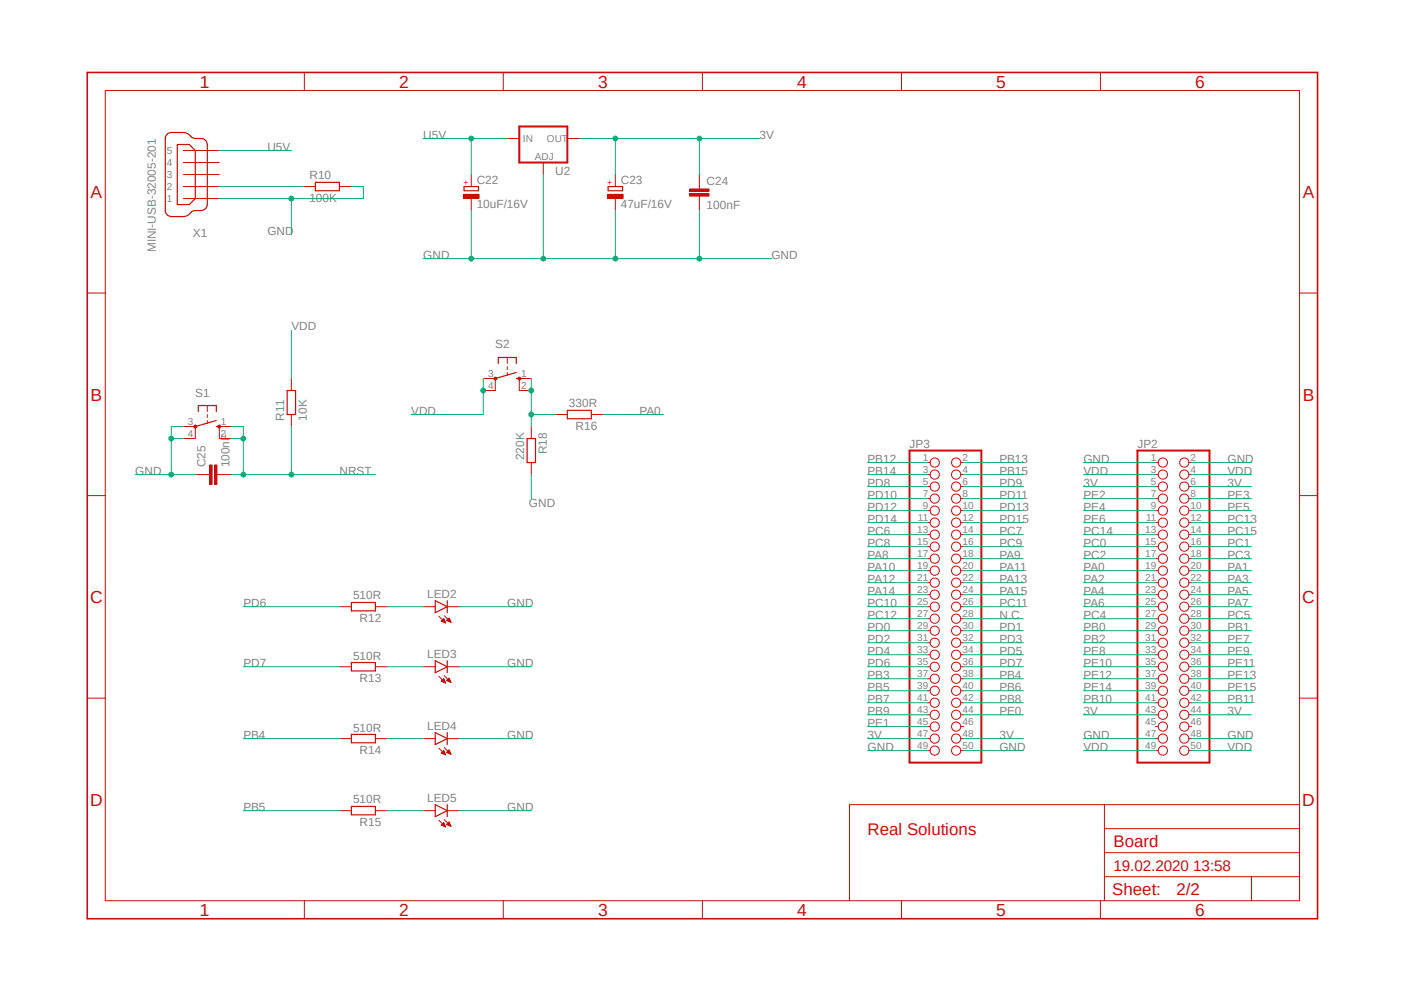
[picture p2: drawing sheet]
<svg xmlns="http://www.w3.org/2000/svg" width="297mm" height="210mm" viewBox="0 0 297 210" stroke-linecap="round" stroke-linejoin="round" font-family="sans-serif">
<path d="M17.9 15l261.2 179.9M279.1 15l-261.2 179.9" fill="none" stroke="#fff" stroke-width=".21"/>
<g fill="none" stroke="#c90d0c" stroke-width=".21">
<path d="M22.3 19.1h252.6v171.4h-252.6zM64.4 15.3v3.8M106.5 15.3v3.8M148.6 15.3v3.8M190.7 15.3v3.8M232.8 15.3v3.8M38.8 39.5h7.6M38.8 36.9h7.6M38.8 34.4h7.6M38.8 31.8h7.6M64.2 39.5h2.5M71.8 39.5h2.5"/>
<path d="M107.3 29.3h2.6M114.9 34.4v2.5M120 29.3h2.6M38.8 42h7.6M18.5 62h3.8M274.9 62h3.8M18.5 104.8h3.8M274.9 104.8h3.8M18.5 147.7h3.8M274.9 147.7h3.8M233.6 170.2v20.3M233.6 175.3h41.3"/>
<path d="M274.9 170.2h-95.2v20.3M64.4 190.5v3.8M106.5 190.5v3.8M148.6 190.5v3.8M190.7 190.5v3.8M232.8 190.5v3.8M233.6 185.4h41.3M233.6 180.3h41.3M264.8 185.4v5.1"/>
</g>
<path d="M18.5 15.3h260.2v179h-260.2z" fill="none" stroke="#c90d0c" stroke-width=".34"/>
<path d="M35.2 28.5l.7-.4 2.9-.1a2.27 2.27 0 0 1 1.8 1 4.2 4.2 0 0 0 2.4 .3 1.31 1.31 0 0 1 .9 1.3v12.7a1.34 1.34 0 0 1-1.3 1.2h-1.3a1.47 1.47 0 0 0-1.3 .8l-.8 .5h-3a1.27 1.27 0 0 1-1.2-1.3v-15.2zM37.5 30.6h2.5l1.3 1.2v10.2l-1.3 1.3h-2.5zM66.7 38.6h5.1v1.7h-5.1zM98.2 39.5h3v.8h-3z" fill="none" stroke="#c90d0c" stroke-width=".25"/>
<path d="M109.9 26.8h10.1v7.6h-10.1z" fill="none" stroke="#c90d0c" stroke-width=".42"/>
<path d="M98 41.1h3.3v.9h-3.3z" fill-rule="evenodd" fill="#c90d0c"/>
<path d="M99.7 36.9v2.6M98 41.1h3.3v.9h-3.3zM99.7 42v2.5" fill="none" stroke="#c90d0c" stroke-width=".21"/>
<path d="M128.7 39.5h3v.8h-3z" fill="none" stroke="#c90d0c" stroke-width=".25"/>
<path d="M128.5 41.1h3.3v.9h-3.3z" fill-rule="evenodd" fill="#c90d0c"/>
<path d="M130.2 36.9v2.6M148 39.5v.5M128.5 41.1h3.3v.9h-3.3zM130.2 42v2.5M148 41.5v.5" fill="none" stroke="#c90d0c" stroke-width=".21"/>
<path d="M145.9 41h4.1v.5h-4.1z" fill-rule="evenodd" fill="#c90d0c"/>
<path d="M145.9 41h4.1v.5h-4.1z" fill="none" stroke="#c90d0c" stroke-width=".21"/>
<path d="M145.9 40h4.1v.5h-4.1z" fill-rule="evenodd" fill="#c90d0c"/>
<path d="M145.9 40h4.1v.5h-4.1zM148 36.9v2.6M148 42v2.5M43.9 100.4h.5M45.9 100.4h.5" fill="none" stroke="#c90d0c" stroke-width=".21"/>
<path d="M45.4 98.3h.5v4.1h-.5z" fill-rule="evenodd" fill="#c90d0c"/>
<path d="M45.4 98.3h.5v4.1h-.5z" fill="none" stroke="#c90d0c" stroke-width=".21"/>
<path d="M44.4 98.3h.5v4.1h-.5z" fill-rule="evenodd" fill="#c90d0c"/>
<path d="M41.3 90.2v2.6M43.9 85.8v1.2M43.9 87.7v.6M43.9 88.9v.7M44.4 98.3h.5v4.1h-.5zM46.4 90.2v2.6M41.3 100.4h2.6M46.4 100.4h2.5" fill="none" stroke="#c90d0c" stroke-width=".21"/>
<path d="M42 87v-1.2h3.8v1.2M45.8 90.2h.6M45.8 88.9l-4.5 1.3" fill="none" stroke="#c90d0c" stroke-width=".25"/>
<path d="M41.1 90l.2-.1 .2 .1 .2 .2-.2 .3h-.4z" fill-rule="evenodd" fill="#c90d0c"/>
<path d="M41.1 90l.2-.1 .2 .1 .2 .2-.2 .3h-.4z" fill="none" stroke="#c90d0c" stroke-width=".21"/>
<path d="M46.1 90l.3-.1 .2 .1 .1 .2-.1 .3h-.5z" fill-rule="evenodd" fill="#c90d0c"/>
<g fill="none" stroke="#c90d0c" stroke-width=".21">
<path d="M107.3 75.6v1.3M107.3 77.5v.6M107.3 78.8v.6M38.8 90.2h2.5M38.8 92.8h2.5M46.1 90l.3-.1 .2 .1 .1 .2-.1 .3h-.5zM46.4 90.2h2.5M46.4 92.8h2.5M61.6 80.1v2.5M61.6 87.7v2.5M104.8 80.1v2.5M109.9 80.1v2.5"/>
<path d="M196.2 97.8h.6M203.2 97.8h.6M244.4 97.8h.6M251.5 97.8h.6M196.2 100.4h.6M196.2 102.9h.6M196.2 105.5h.6M196.2 108h.6M196.2 110.5h.6M196.2 113.1h.6M196.2 115.6h.6M196.2 118.2h.6"/>
<path d="M203.2 100.4h.6M203.2 102.9h.6M203.2 105.5h.6M203.2 108h.6M203.2 110.5h.6M203.2 113.1h.6M203.2 115.6h.6M203.2 118.2h.6M244.4 100.4h.6M244.4 102.9h.6M244.4 105.5h.6M244.4 108h.6"/>
<path d="M244.4 110.5h.6M244.4 113.1h.6M244.4 115.6h.6M244.4 118.2h.6M251.5 100.4h.6M251.5 102.9h.6M251.5 105.5h.6M251.5 108h.6M251.5 110.5h.6M251.5 113.1h.6M251.5 115.6h.6M251.5 118.2h.6"/>
<path d="M71.8 128.3h2.5M79.4 128.3h2.5M89.5 128.3h2.6M92.8 130.3l1.4 1.4M93.4 131.3h.7M93.5 131.2h.5M93.5 131.4h.6M93.6 131.1h.4M93.7 131.5h.4M93.7 131h.2M93.8 130.9h.1M93.9 130.9l.3 .8-.9-.3z"/>
<path d="M93.9 131.6h.3M94 130.2l1.4 1.4M94.1 131.7h.1M94.5 131.2l.9 .4M94.5 131.2l.5-.5 .4 .9M94.5 131.2h.7M94.6 131.1h.6M94.6 128.3h2.6M94.7 131.1h.5M94.7 131.3h.6M94.7 131h.4M94.8 130.9h.3"/>
<path d="M95 131.4h.3M95 130.8h.1M95.2 131.5h.1M95.4 131.6h.1M196.2 120.7h.6M196.2 123.2h.6M196.2 125.8h.6M196.2 128.3h.6M196.2 130.9h.6M196.2 133.4h.6M196.2 135.9h.6M196.2 138.5h.6"/>
<path d="M203.2 120.7h.6M203.2 123.2h.6M203.2 125.8h.6M203.2 128.3h.6M203.2 130.9h.6M203.2 133.4h.6M203.2 135.9h.6M203.2 138.5h.6M244.4 120.7h.6M244.4 123.2h.6M244.4 125.8h.6M244.4 128.3h.6"/>
<path d="M244.4 130.9h.6M244.4 133.4h.6M244.4 135.9h.6M244.4 138.5h.6M251.5 120.7h.6M251.5 123.2h.6M251.5 125.8h.6M251.5 128.3h.6M251.5 130.9h.6M251.5 133.4h.6M251.5 135.9h.6M251.5 138.5h.6"/>
<path d="M71.8 141h2.5M71.8 156.2h2.5M79.4 141h2.5M79.4 156.2h2.5M89.5 141h2.6M89.5 156.2h2.6M92.8 143l1.4 1.4M92.8 158.2l1.4 1.4M93.3 144.1l.6-.5 .3 .8zM93.3 159.3l.6-.6 .3 .9zM93.4 144h.7M93.4 159.3h.7"/>
<path d="M93.4 159.2h.7M93.5 143.9h.5M93.5 144.1h.6M93.5 159.1h.5M93.6 143.8h.4M93.6 159h.4M93.6 159.4h.5M93.7 159h.2M93.7 144.2h.4M93.7 143.7h.2M93.8 158.9h.1M93.8 143.6h.1"/>
<path d="M93.9 159.5h.3M93.9 158.8h.1M93.9 144.3h.3M94 142.9l1.4 1.5M94 158.1l1.4 1.4M94.1 159.6h.1M94.1 144.4h.1M94.5 143.9l.5-.5 .4 .9zM94.5 159.1l.9 .4M94.5 159.1l.5-.5 .4 .9M94.5 159.1h.7M94.6 143.9h.6"/>
<path d="M94.6 143.8h.6M94.6 141h2.6M94.6 156.2h2.6M94.6 159h.6M94.7 143.8h.5M94.7 159.2h.5M94.7 159h.5M94.7 143.7h.4M94.8 144h.5M94.8 158.9h.3M94.8 143.6h.3M94.9 159.3h.4"/>
<path d="M94.9 158.8h.2M94.9 143.5h.1M95 144.1h.3M95 158.7h.1M95.1 159.4h.2M95.2 144.2h.1M95.3 159.5h.1M196.2 141h.6M196.2 143.6h.6M196.2 146.1h.6M196.2 148.6h.6M196.2 151.2h.6"/>
<path d="M196.2 153.7h.6M196.2 156.2h.6M196.2 158.7h.6M203.2 141h.6M203.2 143.6h.6M203.2 146.1h.6M203.2 148.6h.6M203.2 151.2h.6M203.2 153.7h.6M203.2 156.2h.6M203.2 158.7h.6M244.4 141h.6"/>
<path d="M244.4 143.6h.6M244.4 146.1h.6M244.4 148.6h.6M244.4 151.2h.6M244.4 153.7h.6M244.4 156.2h.6M244.4 158.7h.6M251.5 141h.6M251.5 143.6h.6M251.5 146.1h.6M251.5 148.6h.6M251.5 151.2h.6"/>
<path d="M251.5 153.7h.6M251.5 156.2h.6M251.5 158.7h.6M71.8 171.4h2.5M79.4 171.4h2.5M89.5 171.4h2.6M92.8 173.5l1.4 1.4M93.4 174.5h.7M93.5 174.4h.6M93.6 174.6h.5M93.6 174.3h.4M93.6 174.2h.4"/>
<path d="M93.7 174.2h.2M93.8 174.7h.3M93.8 174.1h.1M93.9 174l.3 .9-.9-.4zM94 173.4l1.4 1.4M94 174.8h.2M94.2 174.8h.1M94.6 174.4h.6M94.6 174.3h.6M94.6 171.4h2.6M94.7 174.2h.5M94.7 174.2h.4"/>
<path d="M94.8 174.5h.5M94.8 174.1h.3M94.9 173.9h.1M95 174.6h.3M95 173.9l-.5 .5 .9 .4M95 173.9l.4 .9M95 173.9h.1M95.2 174.7h.2"/>
<circle cx="197.7" cy="97.8" r=".98"/>
<circle cx="202.3" cy="97.8" r=".98"/>
<circle cx="246" cy="97.8" r=".98"/>
<circle cx="250.5" cy="97.8" r=".98"/>
<circle cx="197.7" cy="105.5" r=".98"/>
<circle cx="197.7" cy="100.4" r=".98"/>
<circle cx="197.7" cy="118.2" r=".98"/>
<circle cx="197.7" cy="115.6" r=".98"/>
<circle cx="197.7" cy="102.9" r=".98"/>
<circle cx="197.7" cy="113.1" r=".98"/>
<circle cx="197.7" cy="110.5" r=".98"/>
<circle cx="197.7" cy="108" r=".98"/>
<circle cx="202.3" cy="113.1" r=".98"/>
<circle cx="202.3" cy="108" r=".98"/>
<circle cx="202.3" cy="115.6" r=".98"/>
<circle cx="202.3" cy="102.9" r=".98"/>
<circle cx="202.3" cy="105.5" r=".98"/>
<circle cx="202.3" cy="110.5" r=".98"/>
<circle cx="202.3" cy="118.2" r=".98"/>
<circle cx="202.3" cy="100.4" r=".98"/>
<circle cx="246" cy="105.5" r=".98"/>
<circle cx="246" cy="115.6" r=".98"/>
<circle cx="246" cy="113.1" r=".98"/>
<circle cx="246" cy="110.5" r=".98"/>
<circle cx="246" cy="102.9" r=".98"/>
<circle cx="246" cy="118.2" r=".98"/>
<circle cx="246" cy="108" r=".98"/>
<circle cx="246" cy="100.4" r=".98"/>
<circle cx="250.5" cy="110.5" r=".98"/>
<circle cx="250.5" cy="118.2" r=".98"/>
<circle cx="250.5" cy="102.9" r=".98"/>
<circle cx="250.5" cy="113.1" r=".98"/>
<circle cx="250.5" cy="115.6" r=".98"/>
<circle cx="250.5" cy="100.4" r=".98"/>
<circle cx="250.5" cy="105.5" r=".98"/>
<circle cx="250.5" cy="108" r=".98"/>
<circle cx="197.7" cy="135.9" r=".98"/>
<circle cx="197.7" cy="138.5" r=".98"/>
<circle cx="197.7" cy="130.9" r=".98"/>
<circle cx="197.7" cy="120.7" r=".98"/>
<circle cx="197.7" cy="125.8" r=".98"/>
<circle cx="197.7" cy="133.4" r=".98"/>
<circle cx="197.7" cy="128.3" r=".98"/>
<circle cx="197.7" cy="123.2" r=".98"/>
<circle cx="202.3" cy="133.4" r=".98"/>
<circle cx="202.3" cy="125.8" r=".98"/>
<circle cx="202.3" cy="138.5" r=".98"/>
<circle cx="202.3" cy="130.9" r=".98"/>
<circle cx="202.3" cy="135.9" r=".98"/>
<circle cx="202.3" cy="120.7" r=".98"/>
<circle cx="202.3" cy="128.3" r=".98"/>
<circle cx="202.3" cy="123.2" r=".98"/>
<circle cx="246" cy="120.7" r=".98"/>
<circle cx="246" cy="125.8" r=".98"/>
<circle cx="246" cy="133.4" r=".98"/>
<circle cx="246" cy="128.3" r=".98"/>
<circle cx="246" cy="130.9" r=".98"/>
<circle cx="246" cy="123.2" r=".98"/>
<circle cx="246" cy="135.9" r=".98"/>
<circle cx="246" cy="138.5" r=".98"/>
<circle cx="250.5" cy="133.4" r=".98"/>
<circle cx="250.5" cy="138.5" r=".98"/>
<circle cx="250.5" cy="120.7" r=".98"/>
<circle cx="250.5" cy="123.2" r=".98"/>
<circle cx="250.5" cy="125.8" r=".98"/>
<circle cx="250.5" cy="128.3" r=".98"/>
<circle cx="250.5" cy="130.9" r=".98"/>
<circle cx="250.5" cy="135.9" r=".98"/>
<circle cx="197.7" cy="151.2" r=".98"/>
<circle cx="197.7" cy="141" r=".98"/>
<circle cx="197.7" cy="148.6" r=".98"/>
<circle cx="197.7" cy="143.6" r=".98"/>
<circle cx="197.7" cy="146.1" r=".98"/>
<circle cx="197.7" cy="153.7" r=".98"/>
<circle cx="197.7" cy="156.2" r=".98"/>
<circle cx="197.7" cy="158.7" r=".98"/>
<circle cx="202.3" cy="156.2" r=".98"/>
<circle cx="202.3" cy="148.6" r=".98"/>
<circle cx="202.3" cy="153.7" r=".98"/>
<circle cx="202.3" cy="158.7" r=".98"/>
<circle cx="202.3" cy="141" r=".98"/>
<circle cx="202.3" cy="143.6" r=".98"/>
<circle cx="202.3" cy="146.1" r=".98"/>
<circle cx="202.3" cy="151.2" r=".98"/>
<circle cx="246" cy="151.2" r=".98"/>
<circle cx="246" cy="156.2" r=".98"/>
<circle cx="246" cy="148.6" r=".98"/>
<circle cx="246" cy="153.7" r=".98"/>
<circle cx="246" cy="158.7" r=".98"/>
<circle cx="246" cy="141" r=".98"/>
<circle cx="246" cy="143.6" r=".98"/>
<circle cx="246" cy="146.1" r=".98"/>
<circle cx="250.5" cy="148.6" r=".98"/>
<circle cx="250.5" cy="153.7" r=".98"/>
<circle cx="250.5" cy="156.2" r=".98"/>
<circle cx="250.5" cy="158.7" r=".98"/>
<circle cx="250.5" cy="141" r=".98"/>
<circle cx="250.5" cy="143.6" r=".98"/>
<circle cx="250.5" cy="151.2" r=".98"/>
<circle cx="250.5" cy="146.1" r=".98"/>
</g>
<g fill="none" stroke="#c90d0c" stroke-width=".25">
<path d="M105.4 76.9v-1.3h3.8v1.3M109.2 78.8l-4.4 1.3M60.7 82.6h1.8v5.1h-1.8zM109.2 80.1h.7M74.3 127.4h5.1v1.8h-5.1zM92.1 127l2.5 1.3-2.5 1.3zM92.1 139.7l2.5 1.3-2.5 1.3zM94.6 127v2.6M94.6 139.7v2.6M74.3 140.1h5.1v1.8h-5.1zM74.3 155.3h5.1v1.8h-5.1zM92.1 154.9l2.5 1.3-2.5 1.3z"/>
<path d="M94.6 154.9v2.6M74.3 170.6h5.1v1.7h-5.1zM92.1 170.2l2.5 1.2-2.5 1.3zM94.6 170.2v2.5"/>
</g>
<path d="M192.4 95.3h15.2v66h-15.2zM240.6 95.3h15.3v66h-15.3z" fill="none" stroke="#c90d0c" stroke-width=".42"/>
<path d="M104.6 79.8h.4v.5h-.4z" fill-rule="evenodd" fill="#c90d0c"/>
<path d="M104.6 79.8h.4v.5h-.4z" fill="none" stroke="#c90d0c" stroke-width=".21"/>
<path d="M109.6 79.8h.5v.5h-.5l-.1-.2z" fill-rule="evenodd" fill="#c90d0c"/>
<path d="M109.6 79.8h.5v.5h-.5l-.1-.2zM102.2 80.1h2.6M102.2 82.6h2.6M109.9 80.1h2.5M109.9 82.6h2.5M112.4 90.2v2.6M112.4 97.8v2.6M117.5 87.7h2.5M125.1 87.7h2.5" fill="none" stroke="#c90d0c" stroke-width=".21"/>
<path d="M111.5 92.8h1.8v5h-1.8zM120 86.8h5.1v1.8h-5.1z" fill="none" stroke="#c90d0c" stroke-width=".25"/>
<path d="M46.4 31.8h15.2M89.5 29.3h17.8M99.7 29.3v7.6" fill="none" stroke="#0dab76" stroke-width=".21"/>
<circle cx="99.7" cy="29.3" r=".51" fill="#0dab76"/>
<g fill="none" stroke="#0dab76" stroke-width=".21">
<path d="M46.4 39.5h17.8M74.3 39.5h2.6v2.5h-30.5M61.6 42v7.6"/>
<circle cx="99.7" cy="29.3" r=".51"/>
</g>
<circle cx="61.6" cy="42" r=".51" fill="#0dab76"/>
<g fill="none" stroke="#0dab76" stroke-width=".21">
<path d="M114.9 36.9v17.8M99.7 44.5v10.2h30.5"/>
<circle cx="61.6" cy="42" r=".51"/>
</g>
<circle cx="114.9" cy="54.7" r=".51" fill="#0dab76"/>
<g fill="none" stroke="#0dab76" stroke-width=".21">
<path d="M89.5 54.7h10.2"/>
<circle cx="114.9" cy="54.7" r=".51"/>
</g>
<circle cx="99.7" cy="54.7" r=".51" fill="#0dab76"/>
<g fill="none" stroke="#0dab76" stroke-width=".21">
<path d="M130.2 44.5v10.2h17.8"/>
<circle cx="99.7" cy="54.7" r=".51"/>
</g>
<circle cx="130.2" cy="54.7" r=".51" fill="#0dab76"/>
<g fill="none" stroke="#0dab76" stroke-width=".21">
<path d="M148 44.5v10.2h15.2"/>
<circle cx="130.2" cy="54.7" r=".51"/>
</g>
<circle cx="148" cy="54.7" r=".51" fill="#0dab76"/>
<g fill="none" stroke="#0dab76" stroke-width=".21">
<path d="M36.2 92.8h2.6M38.8 90.2h-2.6v10.2"/>
<circle cx="148" cy="54.7" r=".51"/>
</g>
<circle cx="36.2" cy="92.8" r=".51" fill="#0dab76"/>
<g fill="none" stroke="#0dab76" stroke-width=".21">
<path d="M28.6 100.4h12.7"/>
<circle cx="36.2" cy="92.8" r=".51"/>
</g>
<circle cx="36.2" cy="100.4" r=".51" fill="#0dab76"/>
<g fill="none" stroke="#0dab76" stroke-width=".21">
<path d="M122.6 29.3h25.4M130.2 29.3v7.6M229.2 97.8h15.2M252.1 97.8h12.7M112.4 100.4v5.1M97.2 128.3h15.2M97.2 156.2h15.2M97.2 141h15.2M183.5 158.7h12.7M203.8 158.7h12.7M229.2 156.2h15.2M252.1 156.2h12.7"/>
<path d="M97.2 171.4h15.2"/>
<circle cx="36.2" cy="100.4" r=".51"/>
</g>
<circle cx="130.2" cy="29.3" r=".51" fill="#0dab76"/>
<g fill="none" stroke="#0dab76" stroke-width=".21">
<path d="M160.7 29.3h-12.7v7.6"/>
<circle cx="130.2" cy="29.3" r=".51"/>
</g>
<circle cx="148" cy="29.3" r=".51" fill="#0dab76"/>
<g fill="none" stroke="#0dab76" stroke-width=".21">
<path d="M48.9 92.8h2.6M48.9 90.2h2.6v10.2M229.2 102.9h15.2M252.1 102.9h12.7M183.5 156.2h12.7M203.8 156.2h12.7M229.2 151.2h15.2M252.1 151.2h12.7"/>
<circle cx="148" cy="29.3" r=".51"/>
</g>
<circle cx="51.5" cy="92.8" r=".51" fill="#0dab76"/>
<g fill="none" stroke="#0dab76" stroke-width=".21">
<path d="M48.9 100.4h12.7"/>
<circle cx="51.5" cy="92.8" r=".51"/>
</g>
<circle cx="51.5" cy="100.4" r=".51" fill="#0dab76"/>
<g fill="none" stroke="#0dab76" stroke-width=".21">
<path d="M61.6 90.2v10.2h17.8"/>
<circle cx="51.5" cy="100.4" r=".51"/>
</g>
<circle cx="61.6" cy="100.4" r=".51" fill="#0dab76"/>
<g fill="none" stroke="#0dab76" stroke-width=".21">
<path d="M61.6 69.9v10.2M102.2 80.1v7.6M229.2 100.4h15.2M252.1 100.4h12.7M229.2 158.7h15.2M252.1 158.7h12.7"/>
<circle cx="61.6" cy="100.4" r=".51"/>
</g>
<circle cx="102.2" cy="82.6" r=".51" fill="#0dab76"/>
<g fill="none" stroke="#0dab76" stroke-width=".21">
<path d="M87 87.7h15.2M112.4 80.1v7.6M127.6 87.7h12.7M183.5 97.8h12.7M203.8 97.8h12.7M183.5 105.5h12.7M183.5 108h12.7M183.5 110.5h12.7M183.5 113.1h12.7M183.5 115.6h12.7M183.5 118.2h12.7M183.5 100.4h12.7"/>
<path d="M183.5 102.9h12.7M203.8 105.5h12.7M203.8 108h12.7M203.8 110.5h12.7M203.8 113.1h12.7M203.8 115.6h12.7M203.8 118.2h12.7M203.8 100.4h12.7M203.8 102.9h12.7M229.2 105.5h15.2M229.2 108h15.2M229.2 110.5h15.2"/>
<path d="M229.2 113.1h15.2M229.2 115.6h15.2M229.2 118.2h15.2M252.1 105.5h12.7M252.1 108h12.7M252.1 110.5h12.7M252.1 113.1h12.7M252.1 115.6h12.7M252.1 118.2h12.7M51.5 128.3h20.3M81.9 128.3h7.6M183.5 120.7h12.7"/>
<path d="M183.5 123.2h12.7M183.5 125.8h12.7M183.5 128.3h12.7M183.5 130.9h12.7M183.5 133.4h12.7M183.5 135.9h12.7M183.5 138.5h12.7M203.8 120.7h12.7M203.8 123.2h12.7M203.8 125.8h12.7M203.8 128.3h12.7M203.8 130.9h12.7"/>
<path d="M203.8 133.4h12.7M203.8 135.9h12.7M203.8 138.5h12.7M229.2 120.7h15.2M229.2 123.2h15.2M229.2 125.8h15.2M229.2 128.3h15.2M229.2 130.9h15.2M229.2 133.4h15.2M229.2 135.9h15.2M229.2 138.5h15.2M252.1 120.7h12.7"/>
<path d="M252.1 123.2h12.7M252.1 125.8h12.7M252.1 128.3h12.7M252.1 130.9h12.7M252.1 133.4h12.7M252.1 135.9h12.7M252.1 138.5h12.7M51.5 141h20.3M51.5 156.2h20.3M81.9 141h7.6M81.9 156.2h7.6M183.5 141h12.7"/>
<path d="M183.5 143.6h12.7M183.5 146.1h12.7M183.5 148.6h12.7M183.5 151.2h12.7M183.5 153.7h12.7M203.8 141h12.7M203.8 143.6h12.7M203.8 146.1h12.7M203.8 148.6h12.7M203.8 151.2h12.7M229.2 141h15.2M229.2 143.6h15.2"/>
<path d="M229.2 146.1h15.2M229.2 148.6h15.2M252.1 141h12.7M252.1 143.6h12.7M252.1 146.1h12.7M252.1 148.6h12.7M51.5 171.4h20.3M81.9 171.4h7.6"/>
<circle cx="102.2" cy="82.6" r=".51"/>
</g>
<circle cx="112.4" cy="82.6" r=".51" fill="#0dab76"/>
<g fill="none" stroke="#0dab76" stroke-width=".21">
<path d="M112.4 87.7h5.1"/>
<circle cx="112.4" cy="82.6" r=".51"/>
</g>
<circle cx="112.4" cy="87.7" r=".51" fill="#0dab76"/>
<g fill="none" stroke="#0dab76" stroke-width=".21">
<path d="M112.4 87.7v2.5"/>
<circle cx="112.4" cy="87.7" r=".51"/>
</g>
<g font-size="3.7" fill="#c90d0c">
<text x="42.3" y="18.5">1</text>
<text x="84.4" y="18.5">2</text>
<text x="126.5" y="18.5">3</text>
<text x="168.6" y="18.5">4</text>
<text x="210.7" y="18.5">5</text>
<text x="252.9" y="18.5">6</text>
<text x="19.1" y="41.9">A</text>
<text x="275.6" y="41.9">A</text>
<text x="19.1" y="84.7">B</text>
<text x="275.6" y="84.7">B</text>
<text x="19" y="127.5">C</text>
<text x="275.5" y="127.5">C</text>
<text x="19" y="170.4">D</text>
<text x="275.5" y="170.4">D</text>
<text x="42.3" y="193.7">1</text>
<text x="84.4" y="193.7">2</text>
<text x="126.5" y="193.7">3</text>
<text x="168.6" y="193.7">4</text>
<text x="210.7" y="193.7">5</text>
<text x="252.9" y="193.7">6</text>
</g>
<g font-size="3.6" fill="#c90d0c">
<text x="183.5" y="176.5">Real Solutions</text>
<text x="235.5" y="179.1">Board</text>
<text x="235.3" y="189.4">Sheet:</text>
<text x="248.9" y="189.2">2/2</text>
</g>
<text font-size="3.2" fill="#c90d0c" x="235.5" y="184.1">19.02.2020 13:58</text>
<g font-size="2.5" fill="#808080">
<text x="89.5" y="29.3">U5V</text>
<text x="160.7" y="29.3">3V</text>
<text x="56.6" y="31.8">U5V</text>
<text x="65.4" y="37.9">R10</text>
<text x="100.8" y="38.9">C22</text>
<text x="117.5" y="36.9">U2</text>
<text x="131.3" y="38.9">C23</text>
<text x="149.5" y="39.1">C24</text>
<text x="65.4" y="42.8">100K</text>
<text x="100.8" y="44">10uF/16V</text>
<text x="131.3" y="44">47uF/16V</text>
<text x="149.5" y="44.2">100nF</text>
<text x="32.9" y="53.3" transform="rotate(-90 32.9 53.3)">MINI-USB-32005-201</text>
<text x="40.8" y="50.1">X1</text>
<text x="56.6" y="49.6">GND</text>
<text x="89.5" y="54.7">GND</text>
<text x="163.2" y="54.7">GND</text>
<text x="61.6" y="69.9">VDD</text>
<text x="104.8" y="73.7">S2</text>
<text x="41.3" y="83.9">S1</text>
<text x="60.1" y="88.9" transform="rotate(-90 60.1 88.9)">R11</text>
<text x="64.9" y="88.9" transform="rotate(-90 64.9 88.9)">10K</text>
<text x="87" y="87.7">VDD</text>
<text x="120.4" y="86.1">330R</text>
<text x="135.3" y="87.7">PA0</text>
<text x="121.8" y="91">R16</text>
<text x="192.4" y="94.7">JP3</text>
<text x="240.6" y="94.7">JP2</text>
<text x="28.6" y="100.4">GND</text>
<text x="43.5" y="98.8" transform="rotate(-90 43.5 98.8)">C25</text>
<text x="48.6" y="98.8" transform="rotate(-90 48.6 98.8)">100nF</text>
<text x="71.8" y="100.4">NRST</text>
<text x="110.9" y="97.3" transform="rotate(-90 110.9 97.3)">220K</text>
<text x="115.7" y="96.1" transform="rotate(-90 115.7 96.1)">R18</text>
<text x="183.5" y="97.8">PB12</text>
<text x="183.5" y="100.4">PB14</text>
<text x="211.4" y="97.8">PB13</text>
<text x="211.4" y="100.4">PB15</text>
<text x="229.2" y="97.8">GND</text>
<text x="229.2" y="100.4">VDD</text>
<text x="259.7" y="97.8">GND</text>
<text x="259.7" y="100.4">VDD</text>
<text x="111.9" y="107.2">GND</text>
<text x="183.5" y="102.9">PD8</text>
<text x="183.5" y="105.5">PD10</text>
<text x="183.5" y="108">PD12</text>
<text x="211.4" y="102.9">PD9</text>
<text x="211.4" y="105.5">PD11</text>
<text x="211.4" y="108">PD13</text>
<text x="229.2" y="102.9">3V</text>
<text x="229.2" y="105.5">PE2</text>
<text x="229.2" y="108">PE4</text>
<text x="259.7" y="102.9">3V</text>
<text x="259.7" y="108">PE5</text>
<text x="259.7" y="105.5">PE3</text>
<text x="183.5" y="110.5">PD14</text>
<text x="183.5" y="113.1">PC6</text>
<text x="211.4" y="110.5">PD15</text>
<text x="211.4" y="113.1">PC7</text>
<text x="229.2" y="110.5">PE6</text>
<text x="229.2" y="113.1">PC14</text>
<text x="259.7" y="113.1">PC15</text>
<text x="259.7" y="110.5">PC13</text>
<text x="183.5" y="115.6">PC8</text>
<text x="183.5" y="118.2">PA8</text>
<text x="211.4" y="115.6">PC9</text>
<text x="211.4" y="118.2">PA9</text>
<text x="229.2" y="115.6">PC0</text>
<text x="229.2" y="118.2">PC2</text>
<text x="259.7" y="118.2">PC3</text>
<text x="259.7" y="115.6">PC1</text>
<text x="183.5" y="120.7">PA10</text>
<text x="183.5" y="123.2">PA12</text>
<text x="183.5" y="125.8">PA14</text>
<text x="211.4" y="120.7">PA11</text>
<text x="211.4" y="123.2">PA13</text>
<text x="211.4" y="125.8">PA15</text>
<text x="229.2" y="120.7">PA0</text>
<text x="229.2" y="123.2">PA2</text>
<text x="229.2" y="125.8">PA4</text>
<text x="259.7" y="125.8">PA5</text>
<text x="259.7" y="123.2">PA3</text>
<text x="259.7" y="120.7">PA1</text>
<text x="51.5" y="128.3">PD6</text>
<text x="74.7" y="126.8">510R</text>
<text x="76.1" y="131.6">R12</text>
<text x="90.4" y="126.5">LED2</text>
<text x="107.3" y="128.3">GND</text>
<text x="183.5" y="128.3">PC10</text>
<text x="183.5" y="130.9">PC12</text>
<text x="211.4" y="128.3">PC11</text>
<text x="211.4" y="130.9">N.C</text>
<text x="229.2" y="128.3">PA6</text>
<text x="229.2" y="130.9">PC4</text>
<text x="259.7" y="130.9">PC5</text>
<text x="259.7" y="128.3">PA7</text>
<text x="183.5" y="133.4">PD0</text>
<text x="183.5" y="135.9">PD2</text>
<text x="211.4" y="133.4">PD1</text>
<text x="211.4" y="135.9">PD3</text>
<text x="229.2" y="133.4">PB0</text>
<text x="229.2" y="135.9">PB2</text>
<text x="259.7" y="135.9">PE7</text>
<text x="259.7" y="133.4">PB1</text>
<text x="51.5" y="141">PD7</text>
<text x="74.7" y="139.5">510R</text>
<text x="90.4" y="139.2">LED3</text>
<text x="107.3" y="141">GND</text>
<text x="183.5" y="138.5">PD4</text>
<text x="183.5" y="141">PD6</text>
<text x="183.5" y="143.6">PB3</text>
<text x="211.4" y="138.5">PD5</text>
<text x="211.4" y="141">PD7</text>
<text x="211.4" y="143.6">PB4</text>
<text x="229.2" y="138.5">PE8</text>
<text x="229.2" y="141">PE10</text>
<text x="229.2" y="143.6">PE12</text>
<text x="259.7" y="143.6">PE13</text>
<text x="259.7" y="141">PE11</text>
<text x="259.7" y="138.5">PE9</text>
<text x="76.1" y="144.3">R13</text>
<text x="183.5" y="146.1">PB5</text>
<text x="183.5" y="148.6">PB7</text>
<text x="211.4" y="146.1">PB6</text>
<text x="211.4" y="148.6">PB8</text>
<text x="229.2" y="146.1">PE14</text>
<text x="229.2" y="148.6">PB10</text>
<text x="259.7" y="148.6">PB11</text>
<text x="259.7" y="146.1">PE15</text>
<text x="74.7" y="154.7">510R</text>
<text x="90.4" y="154.5">LED4</text>
<text x="183.5" y="151.2">PB9</text>
<text x="183.5" y="153.7">PE1</text>
<text x="211.4" y="151.2">PE0</text>
<text x="229.2" y="151.2">3V</text>
<text x="259.7" y="151.2">3V</text>
<text x="51.5" y="156.2">PB4</text>
<text x="76.1" y="159.5">R14</text>
<text x="107.3" y="156.2">GND</text>
<text x="183.5" y="158.8">GND</text>
<text x="183.5" y="156.2">3V</text>
<text x="211.4" y="158.8">GND</text>
<text x="211.4" y="156.2">3V</text>
<text x="229.2" y="156.2">GND</text>
<text x="229.2" y="158.8">VDD</text>
<text x="259.7" y="156.2">GND</text>
<text x="259.7" y="158.8">VDD</text>
<text x="51.5" y="171.5">PB5</text>
<text x="74.7" y="169.9">510R</text>
<text x="90.4" y="169.7">LED5</text>
<text x="107.3" y="171.5">GND</text>
<text x="76.1" y="174.8">R15</text>
</g>
<g font-size="2.1" fill="#808080">
<text x="35.3" y="35.1">4</text>
<text x="35.3" y="32.6">5</text>
<text x="110.6" y="30.1">IN</text>
<text x="113.2" y="33.9">ADJ</text>
<text x="115.7" y="30.1">OUT</text>
<text x="35.3" y="40.2">2</text>
<text x="35.3" y="37.7">3</text>
<text x="35.3" y="42.8">1</text>
<text x="103.3" y="79.7">3</text>
<text x="103.3" y="82.3">4</text>
<text x="110.2" y="79.7">1</text>
<text x="110.2" y="82.3">2</text>
<text x="39.8" y="89.9">3</text>
<text x="46.7" y="89.9">1</text>
<text x="39.8" y="92.4">4</text>
<text x="46.7" y="92.4">2</text>
<text x="195.2" y="97.5">1</text>
<text x="195.2" y="100">3</text>
<text x="203.6" y="97.5">2</text>
<text x="203.6" y="100">4</text>
<text x="243.5" y="97.5">1</text>
<text x="243.5" y="100">3</text>
<text x="251.8" y="97.5">2</text>
<text x="251.8" y="100">4</text>
<text x="195.2" y="102.6">5</text>
<text x="195.2" y="105.1">7</text>
<text x="195.2" y="107.7">9</text>
<text x="203.6" y="102.6">6</text>
<text x="203.6" y="105.1">8</text>
<text x="203.6" y="107.7">10</text>
<text x="243.5" y="102.6">5</text>
<text x="243.5" y="105.1">7</text>
<text x="243.5" y="107.7">9</text>
<text x="251.8" y="102.6">6</text>
<text x="251.8" y="105.1">8</text>
<text x="251.8" y="107.7">10</text>
<text x="194" y="112.7">13</text>
<text x="194.2" y="110.2">11</text>
<text x="203.6" y="112.7">14</text>
<text x="203.6" y="110.2">12</text>
<text x="242.3" y="112.7">13</text>
<text x="242.4" y="110.2">11</text>
<text x="251.8" y="112.7">14</text>
<text x="251.8" y="110.2">12</text>
<text x="194" y="115.3">15</text>
<text x="194" y="117.8">17</text>
<text x="203.6" y="115.3">16</text>
<text x="203.6" y="117.8">18</text>
<text x="242.3" y="115.3">15</text>
<text x="242.3" y="117.8">17</text>
<text x="251.8" y="115.3">16</text>
<text x="251.8" y="117.8">18</text>
<text x="194" y="120.3">19</text>
<text x="194" y="122.9">21</text>
<text x="194" y="125.4">23</text>
<text x="203.6" y="120.3">20</text>
<text x="203.6" y="122.9">22</text>
<text x="203.6" y="125.4">24</text>
<text x="242.3" y="120.3">19</text>
<text x="242.3" y="122.9">21</text>
<text x="242.3" y="125.4">23</text>
<text x="251.8" y="120.3">20</text>
<text x="251.8" y="122.9">22</text>
<text x="251.8" y="125.4">24</text>
<text x="194" y="127.9">25</text>
<text x="194" y="130.5">27</text>
<text x="203.6" y="127.9">26</text>
<text x="203.6" y="130.5">28</text>
<text x="242.3" y="127.9">25</text>
<text x="242.3" y="130.5">27</text>
<text x="251.8" y="127.9">26</text>
<text x="251.8" y="130.5">28</text>
<text x="194" y="133">29</text>
<text x="194" y="135.6">31</text>
<text x="203.6" y="133">30</text>
<text x="203.6" y="135.6">32</text>
<text x="242.3" y="133">29</text>
<text x="242.3" y="135.6">31</text>
<text x="251.8" y="133">30</text>
<text x="251.8" y="135.6">32</text>
<text x="194" y="138.1">33</text>
<text x="194" y="140.6">35</text>
<text x="194" y="143.2">37</text>
<text x="203.6" y="138.1">34</text>
<text x="203.6" y="140.6">36</text>
<text x="203.6" y="143.2">38</text>
<text x="242.3" y="138.1">33</text>
<text x="242.3" y="140.6">35</text>
<text x="242.3" y="143.2">37</text>
<text x="251.8" y="138.1">34</text>
<text x="251.8" y="140.6">36</text>
<text x="251.8" y="143.2">38</text>
<text x="194" y="145.7">39</text>
<text x="194" y="148.3">41</text>
<text x="203.6" y="145.7">40</text>
<text x="203.6" y="148.3">42</text>
<text x="242.3" y="145.7">39</text>
<text x="242.3" y="148.3">41</text>
<text x="251.8" y="145.7">40</text>
<text x="251.8" y="148.3">42</text>
<text x="194" y="150.8">43</text>
<text x="194" y="153.3">45</text>
<text x="194" y="155.9">47</text>
<text x="203.6" y="150.8">44</text>
<text x="203.6" y="153.3">46</text>
<text x="203.6" y="155.9">48</text>
<text x="242.3" y="150.8">43</text>
<text x="242.3" y="153.3">45</text>
<text x="242.3" y="155.9">47</text>
<text x="251.8" y="150.8">44</text>
<text x="251.8" y="153.3">46</text>
<text x="251.8" y="155.9">48</text>
<text x="194" y="158.4">49</text>
<text x="203.6" y="158.4">50</text>
<text x="242.3" y="158.4">49</text>
<text x="251.8" y="158.4">50</text>
</g>
<g font-size="1.8" fill="#c90d0c">
<text x="99.1" y="39" transform="rotate(-90 99.1 39)">+</text>
<text x="129.6" y="39" transform="rotate(-90 129.6 39)">+</text>
</g>
</svg>
